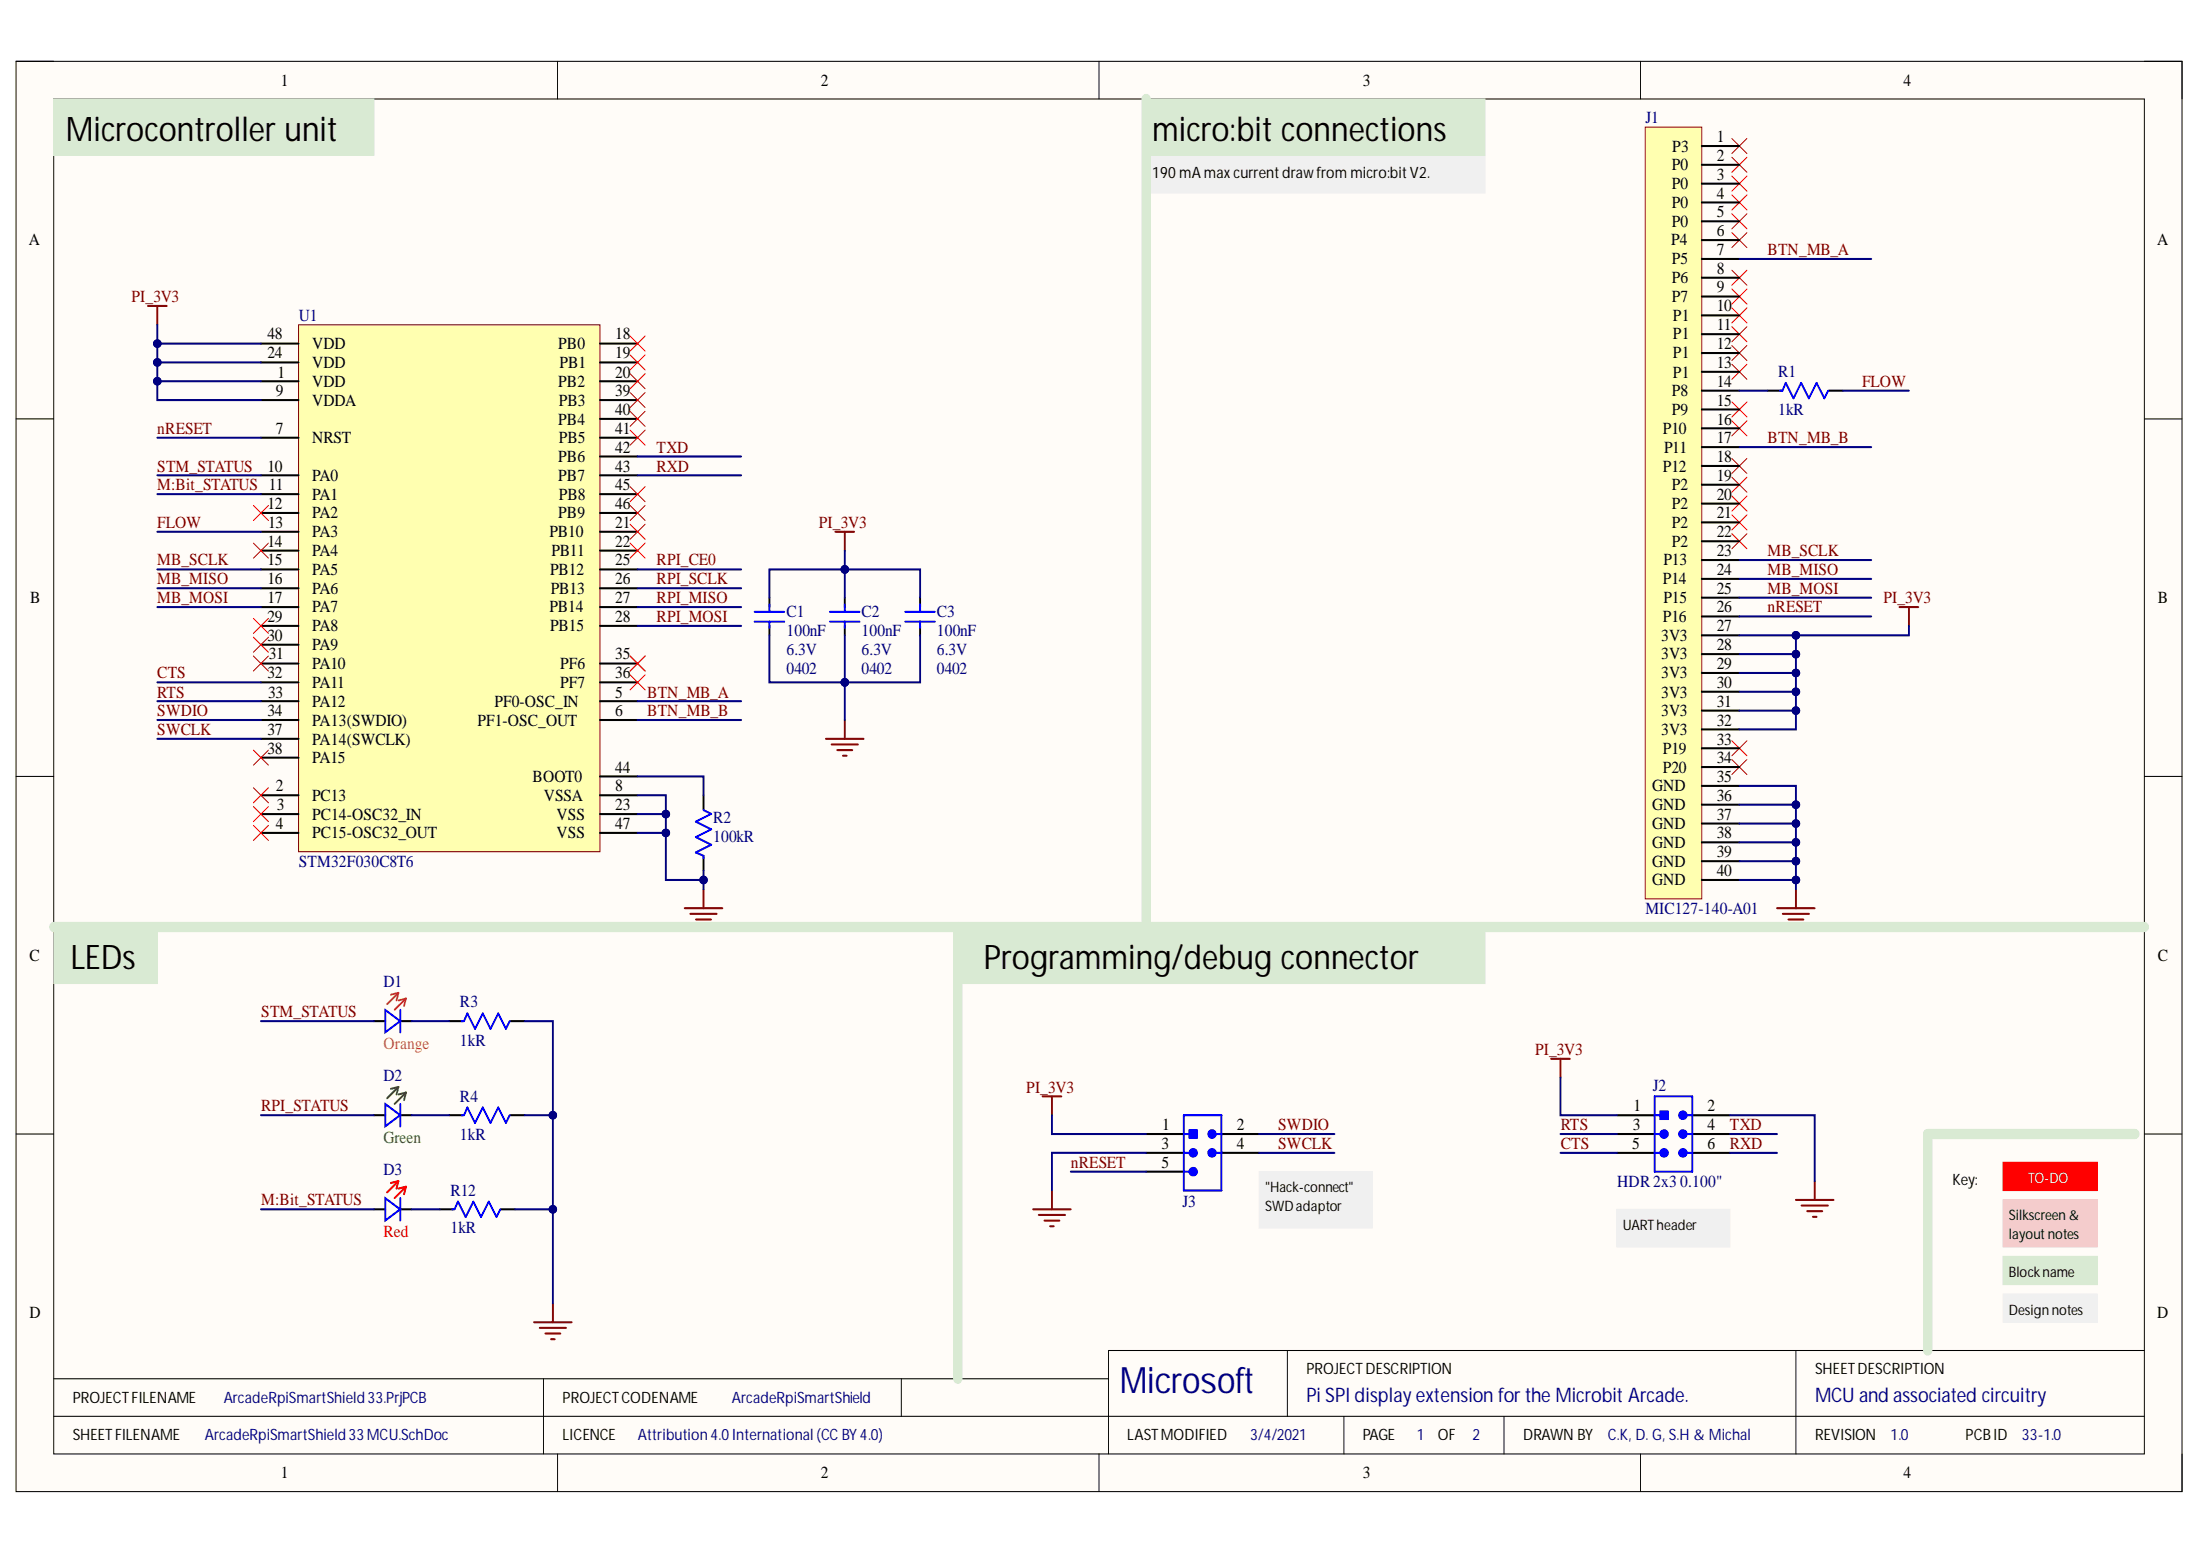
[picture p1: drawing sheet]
<svg xmlns="http://www.w3.org/2000/svg" width="297mm" height="210mm" viewBox="0 0 297 210" stroke-linecap="round" stroke-linejoin="round" font-family="sans-serif">
<path d="M2.2 8.3h292.4v193h-292.4z" fill-rule="evenodd" fill="#fffcf8"/>
<path d="M2.2 8.3h292.4v193h-292.4z" fill="none" stroke="#000" stroke-width=".14"/>
<path d="M7.3 13.4h282.2v182.9h-282.2z" fill-rule="evenodd" fill="#fffcf8"/>
<g fill="none" stroke="#000" stroke-width=".14">
<path d="M2.2 8.3h5.1M7.3 13.4h282.2v182.9h-282.2zM75.3 8.3v5.1M148.4 8.3v5.1M221.5 8.3v5.1M289.5 8.3h5.1v5.1M2.2 56.5h5.1M289.5 56.5h5.1M2.2 104.8h5.1M289.5 104.8h5.1M2.2 153.1h5.1M289.5 153.1h5.1"/>
<path d="M7.3 191.2h282.2M7.3 186.1h142.4M73.4 186.1v10.2M75.3 196.3v5M121.7 186.1v5.1M148.4 196.3v5M173.8 182.3v8.9M181.5 191.2v5.1M203.1 191.2v5.1M221.5 196.3v5M242.5 182.3v14M289.5 182.3h-139.8v14"/>
<path d="M294.6 196.3v5"/>
</g>
<path d="M7.3 13.4h43.2v7.6h-43.2z" fill-rule="evenodd" fill="#d9ead3"/>
<path d="M7.3 13.4h43.2v7.6h-43.2z" fill="none" stroke="#d9ead3" stroke-width=".14"/>
<path d="M72.1 178.5h5.1M72.9 179.2h3.5M74.6 175.9v2.6M73.6 180h2.1M74.4 180.8h.5" fill="none" stroke="#800000" stroke-width=".27"/>
<path d="M50.5 137.8h1.5M54 137.8h1.6M60.7 137.8h1.8M68.9 137.8h1.9" fill="none" stroke="#000" stroke-width=".27"/>
<path d="M52 136.3l2 1.5-2 1.5zM54 136.3v3.1M62.3 137.8h.4l.4-1 1 2.1 1.1-2.1 1 2.1 1.1-2.1 1 2.1 .5-1.1" fill="none" stroke="#00f" stroke-width=".27"/>
<path d="M53.8 134l-1.5 1.6M53.8 134l-1 .3M53.8 134l-.3 1M54.8 134.8l-1.5 1.5M54.8 134.8l-1 .2M54.8 134.8l-.2 1" fill="none" stroke="#fd8300" stroke-width=".27"/>
<path d="M270.4 156.9h12.8v3.8h-12.8z" fill-rule="evenodd" fill="#f00"/>
<path d="M270.4 156.9h12.8v3.8h-12.8z" fill="none" stroke="#f00" stroke-width=".14"/>
<path d="M270.4 169.6h12.8v3.8h-12.8z" fill-rule="evenodd" fill="#d9ead3"/>
<path d="M270.4 169.6h12.8v3.8h-12.8z" fill="none" stroke="#d9ead3" stroke-width=".14"/>
<path d="M270.4 174.7h12.8v3.8h-12.8z" fill-rule="evenodd" fill="#f0f0f0"/>
<path d="M270.4 174.7h12.8v3.8h-12.8z" fill="none" stroke="#f0f0f0" stroke-width=".14"/>
<path d="M270.4 162h12.8v6.3h-12.8z" fill-rule="evenodd" fill="#f4cccc"/>
<path d="M270.4 162h12.8v6.3h-12.8z" fill="none" stroke="#f4cccc" stroke-width=".14"/>
<path d="M288.2 153.1h-27.9v29.2" fill="none" stroke="#d9ead3" stroke-width="1.3"/>
<path d="M40.3 43.8h40.7v71.2h-40.7z" fill-rule="evenodd" fill="#ffffb0"/>
<path d="M40.3 43.8h40.7v71.2h-40.7z" fill="none" stroke="#800000" stroke-width=".14"/>
<g fill="none" stroke="#000" stroke-width=".27">
<path d="M35.2 59.1h5.1M35.2 54h5.1M35.2 51.5h5.1M35.2 48.9h5.1M35.2 46.4h5.1M81 59.1h5.1M81 54h5.1M81 51.5h5.1M81 48.9h5.1M81 46.4h5.1M81 56.5h5.1M35.2 64.2h5.1"/>
<path d="M35.2 66.7h5.1M35.2 69.2h5.1M35.2 71.8h5.1M35.2 74.3h5.1M35.2 76.9h5.1M35.2 79.4h5.1M81 64.2h5.1M81 66.7h5.1M81 69.2h5.1M81 71.8h5.1M81 74.3h5.1M81 76.9h5.1"/>
<path d="M81 79.4h5.1M81 61.6h5.1M35.2 81.9h5.1M35.2 84.5h5.1M35.2 87h5.1M35.2 89.6h5.1M35.2 92.1h5.1M35.2 94.7h5.1M35.2 97.2h5.1M35.2 99.7h5.1M81 81.9h5.1M81 84.5h5.1"/>
<path d="M81 89.6h5.1M81 92.1h5.1M81 94.7h5.1M81 97.2h5.1M35.2 102.3h5.1M35.2 107.3h5.1M35.2 109.9h5.1M35.2 112.4h5.1M81 104.8h5.1M81 107.3h5.1M81 109.9h5.1M81 112.4h5.1"/>
<path d="M154.7 153.1h5.1M154.7 155.6h5.1M164.9 153.1h5.1M164.9 155.6h5.1"/>
</g>
<path d="M139.5 163.2h5.1M140.2 164h3.6M141 164.8h2M141.8 165.5h.5M142 160.7v2.5" fill="none" stroke="#800000" stroke-width=".27"/>
<path d="M159.8 153.1h1" fill="none" stroke="#00f" stroke-width=".27"/>
<path d="M160.6 152.6h1v1h-1z" fill-rule="evenodd" fill="#00f"/>
<path d="M159.8 155.6h.8M160.6 152.6h1v1h-1z" fill="none" stroke="#00f" stroke-width=".27"/>
<circle cx="161.1" cy="155.6" r=".51" fill="#00f"/>
<g fill="none" stroke="#00f" stroke-width=".27">
<path d="M159.8 158.2h.8"/>
<circle cx="161.1" cy="155.6" r=".51"/>
</g>
<path d="M154.7 158.2h5.1" fill="none" stroke="#000" stroke-width=".27"/>
<circle cx="161.1" cy="158.2" r=".51" fill="#00f"/>
<g fill="none" stroke="#00f" stroke-width=".27">
<path d="M164.2 155.6h.7"/>
<circle cx="161.1" cy="158.2" r=".51"/>
</g>
<circle cx="163.6" cy="155.6" r=".51" fill="#00f"/>
<g fill="none" stroke="#00f" stroke-width=".27">
<path d="M164.2 153.1h.7"/>
<circle cx="163.6" cy="155.6" r=".51"/>
</g>
<circle cx="163.6" cy="153.1" r=".51" fill="#00f"/>
<g fill="none" stroke="#00f" stroke-width=".27">
<path d="M159.8 150.5h5.1v10.2h-5.1z"/>
<circle cx="163.6" cy="153.1" r=".51"/>
</g>
<path d="M129.3 125.1h71.2v7.7h-71.2z" fill-rule="evenodd" fill="#d9ead3"/>
<path d="M129.3 125.1h71.2v7.7h-71.2z" fill="none" stroke="#d9ead3" stroke-width=".14"/>
<path d="M170 158.2h15.3v7.6h-15.3z" fill-rule="evenodd" fill="#f0f0f0"/>
<path d="M170 158.2h15.3v7.6h-15.3z" fill="none" stroke="#f0f0f0" stroke-width=".14"/>
<g fill="none" stroke="#000" stroke-width=".27">
<path d="M238.7 52.7h1.8M246.9 52.7h1.9M103.9 80.7v1.2M103.9 84.5v1.3M114.1 80.7v1.2M114.1 84.5v1.3M124.2 80.7v1.2M124.2 84.5v1.3M95 107.3v2M95 115.7v1.8M50.5 150.5h1.5M54 150.5h1.6"/>
<path d="M60.7 150.5h1.8M68.9 150.5h1.9"/>
</g>
<g fill="none" stroke="#00f" stroke-width=".27">
<path d="M240.3 52.7h.4l.4-1 1.1 2.1 1-2.1 1 2.1 1.1-2.1 1 2.1 .5-1.1M101.9 82.6h4M101.9 83.9h4M103.9 81.6v1M103.9 83.9v.9M112.1 82.6h4M112.1 83.9h4M114.1 81.6v1M114.1 83.9v.9M122.2 82.6h4M122.2 83.9h4M124.2 81.6v1"/>
<path d="M124.2 83.9v.9M95 109.4l1 .5-2.1 1 2.1 1-2.1 1.1 2.1 1-2.1 1.1 1.1 .4v.4M52 149l2 1.5-2 1.5zM54 149v3.1M62.3 150.5h.4l.4-1 1 2.1 1.1-2.1 1 2.1 1.1-2.1 1 2.1 .5-1.1"/>
</g>
<g fill="none" stroke="#800000" stroke-width=".27">
<path d="M20 41.3h2.5M21.2 41.3v2.5M112.8 71.8h2.5M114.1 71.8v2.5M111.5 99.7h5.1M114.1 97.2v2.5M256.5 81.9h2.5M257.7 81.9v2.6M112.3 100.5h3.5M113 101.3h2.1M113.8 102h.5M92.4 122.6h5.1"/>
<path d="M93.2 123.4h3.6M94 124.1h2M94.7 124.9h.5M95 120.1v2.5M239.9 122.6h5.1M240.7 123.4h3.6M241.5 124.1h2M242.2 124.9h.5M242.5 120.1v2.5M140.8 148h2.5M142 148v2.5"/>
</g>
<g fill="none" stroke="#f00" stroke-width=".14">
<path d="M233.8 18.7l2.1 2M235.9 18.7l-2.1 2M233.8 21.2l2.1 2.1M233.8 23.8l2.1 2M233.8 26.3l2.1 2M233.8 28.8l2.1 2.1M233.8 31.4l2.1 2M233.8 36.5l2.1 2M233.8 39l2.1 2.1M235.9 21.2l-2.1 2.1M235.9 23.8l-2.1 2M235.9 26.3l-2.1 2"/>
<path d="M235.9 28.8l-2.1 2.1M235.9 31.4l-2.1 2M235.9 36.5l-2.1 2M235.9 39l-2.1 2.1M85.1 58.1l2 2M85.1 55.5l2 2.1M85.1 53l2 2M85.1 50.4l2 2.1M85.1 47.9l2 2M85.1 45.4l2 2M87.1 58.1l-2 2M87.1 55.5l-2 2.1"/>
<path d="M87.1 53l-2 2M87.1 50.4l-2 2.1M87.1 47.9l-2 2M87.1 45.4l-2 2M233.8 41.6l2.1 2M233.8 44.1l2.1 2M233.8 46.6l2.1 2.1M233.8 49.2l2.1 2M233.8 54.3l2.1 2M233.8 56.8l2.1 2M235.9 41.6l-2.1 2M235.9 44.1l-2.1 2"/>
<path d="M235.9 46.6l-2.1 2.1M235.9 49.2l-2.1 2M235.9 54.3l-2.1 2M235.9 56.8l-2.1 2M34.2 68.2l2 2.1M34.2 73.3l2 2M36.2 68.2l-2 2.1M36.2 73.3l-2 2M85.1 73.3l2 2M85.1 70.8l2 2M85.1 68.2l2 2.1M85.1 65.7l2 2"/>
<path d="M87.1 73.3l-2 2M87.1 70.8l-2 2M87.1 68.2l-2 2.1M87.1 65.7l-2 2M233.8 61.9l2.1 2M233.8 64.4l2.1 2M233.8 67l2.1 2M233.8 69.5l2.1 2M233.8 72l2.1 2.1M235.9 61.9l-2.1 2M235.9 64.4l-2.1 2M235.9 67l-2.1 2"/>
<path d="M235.9 69.5l-2.1 2M235.9 72l-2.1 2.1M34.2 83.5l2 2M34.2 86l2 2M34.2 88.5l2 2.1M36.2 83.5l-2 2M36.2 86l-2 2M36.2 88.5l-2 2.1M85.1 88.5l2 2.1M85.1 91.1l2 2M87.1 88.5l-2 2.1M87.1 91.1l-2 2"/>
<path d="M233.8 100l2.1 2M235.9 100l-2.1 2M34.2 101.3l2 2M34.2 106.3l2 2.1M34.2 108.9l2 2M34.2 111.4l2 2M36.2 101.3l-2 2M36.2 106.3l-2 2.1M36.2 108.9l-2 2M36.2 111.4l-2 2M233.8 102.5l2.1 2.1M235.9 102.5l-2.1 2.1"/>
</g>
<path d="M53.8 146.7l-1.5 1.6M53.8 146.7l-1 .3M53.8 146.7l-.3 1M54.8 147.5l-1.5 1.5M54.8 147.5l-1 .2M54.8 147.5l-.2 1" fill="none" stroke="#00bf00" stroke-width=".27"/>
<path d="M7.3 125.1h13.9v7.7h-13.9z" fill-rule="evenodd" fill="#d9ead3"/>
<path d="M7.3 125.1h13.9v7.7h-13.9z" fill="none" stroke="#d9ead3" stroke-width=".14"/>
<path d="M154.8 21h45.7v5.1h-45.7z" fill-rule="evenodd" fill="#f0f0f0"/>
<path d="M154.8 21h45.7v5.1h-45.7z" fill="none" stroke="#f0f0f0" stroke-width=".14"/>
<path d="M154.8 13.4h45.7v7.6h-45.7z" fill-rule="evenodd" fill="#d9ead3"/>
<path d="M154.8 13.4h45.7v7.6h-45.7z" fill="none" stroke="#d9ead3" stroke-width=".14"/>
<path d="M154.7 13.4v111.7M7.3 125.1h282.2M129.3 125.1v61" fill="none" stroke="#d9ead3" stroke-width="1.3"/>
<path d="M218.3 150.5h5.1M218.3 153.1h5.1M228.5 150.5h5.1M228.5 153.1h5.1" fill="none" stroke="#000" stroke-width=".27"/>
<path d="M223.4 150.5h1" fill="none" stroke="#00f" stroke-width=".27"/>
<path d="M224.2 150h1v1h-1z" fill-rule="evenodd" fill="#00f"/>
<path d="M223.4 153.1h.8M224.2 150h1v1h-1z" fill="none" stroke="#00f" stroke-width=".27"/>
<circle cx="224.7" cy="153.1" r=".51" fill="#00f"/>
<g fill="none" stroke="#00f" stroke-width=".27">
<path d="M223.4 155.6h.8"/>
<circle cx="224.7" cy="153.1" r=".51"/>
</g>
<path d="M218.3 155.6h5.1" fill="none" stroke="#000" stroke-width=".27"/>
<circle cx="224.7" cy="155.6" r=".51" fill="#00f"/>
<g fill="none" stroke="#00f" stroke-width=".27">
<path d="M227.7 153.1h.8"/>
<circle cx="224.7" cy="155.6" r=".51"/>
</g>
<circle cx="227.2" cy="153.1" r=".51" fill="#00f"/>
<g fill="none" stroke="#00f" stroke-width=".27">
<path d="M227.7 150.5h.8"/>
<circle cx="227.2" cy="153.1" r=".51"/>
</g>
<circle cx="227.2" cy="150.5" r=".51" fill="#00f"/>
<g fill="none" stroke="#00f" stroke-width=".27">
<path d="M227.7 155.6h.8"/>
<circle cx="227.2" cy="150.5" r=".51"/>
</g>
<path d="M228.5 155.6h5.1" fill="none" stroke="#000" stroke-width=".27"/>
<circle cx="227.2" cy="155.6" r=".51" fill="#00f"/>
<g fill="none" stroke="#00f" stroke-width=".27">
<path d="M223.4 148h5.1v10.2h-5.1z"/>
<circle cx="227.2" cy="155.6" r=".51"/>
</g>
<path d="M209.4 142.9h2.6M210.7 142.9v2.6M245 159.4v2.6M242.5 162h5.1M243.2 162.7h3.6M244 163.5h2M244.8 164.3h.5" fill="none" stroke="#800000" stroke-width=".27"/>
<path d="M218.3 163.2h15.3v5.1h-15.3z" fill-rule="evenodd" fill="#f0f0f0"/>
<path d="M218.3 163.2h15.3v5.1h-15.3z" fill="none" stroke="#f0f0f0" stroke-width=".14"/>
<path d="M222.1 17.2h7.7v104.1h-7.7z" fill-rule="evenodd" fill="#ffffb0"/>
<path d="M222.1 17.2h7.7v104.1h-7.7z" fill="none" stroke="#800000" stroke-width=".14"/>
<g fill="none" stroke="#000" stroke-width=".27">
<path d="M229.8 19.7h5M229.8 37.5h5M229.8 35h5M229.8 32.4h5M229.8 29.9h5M229.8 27.3h5M229.8 24.8h5M229.8 22.2h5M229.8 57.8h5M229.8 55.3h5M229.8 52.7h5M229.8 50.2h5"/>
<path d="M229.8 47.7h5M229.8 45.1h5M229.8 42.6h5M229.8 40h5M229.8 68h5M229.8 65.4h5M229.8 62.9h5M229.8 60.4h5M229.8 78.1h5M229.8 75.6h5M229.8 73.1h5M229.8 70.5h5"/>
<path d="M229.8 93.4h5M229.8 90.8h5M229.8 88.3h5M229.8 85.8h5M229.8 83.2h5M229.8 80.7h5M229.8 98.5h5M229.8 95.9h5M229.8 118.8h5M229.8 116.2h5M229.8 113.7h5M229.8 111.2h5"/>
<path d="M229.8 108.6h5M229.8 106.1h5M229.8 103.5h5M229.8 101h5M50.5 163.2h1.5M54 163.2h1.6M59.4 163.2h1.8M67.7 163.2h1.9"/>
</g>
<path d="M52 161.7l2 1.5-2 1.5zM54 161.7v3.1M61 163.2h.4l.4-1 1.1 2.1 1-2.1 1.1 2.1 1-2.1 1 2.1 .6-1.1" fill="none" stroke="#00f" stroke-width=".27"/>
<path d="M53.8 159.4l-1.5 1.6M53.8 159.4l-1 .3M53.8 159.4l-.3 1M54.8 160.2l-1.5 1.5M54.8 160.2l-1 .2M54.8 160.2l-.2 1" fill="none" stroke="#f00" stroke-width=".27"/>
<path d="M86.1 104.8h8.9v2.5M95 117.5v2.6M35.2 137.8h15.3M55.6 137.8h5.1M142 150.5v2.6h12.7M144.6 158.2h10.1M154.7 155.6h-12.7v5.1M170 155.6h10.2M170 153.1h10.2" fill="none" stroke="#000080" stroke-width=".27"/>
<circle cx="95" cy="118.8" r=".51" fill="#000080"/>
<circle cx="95" cy="118.8" r=".51" fill="none" stroke="#000080" stroke-width=".14"/>
<path d="M86.1 107.3h3.8v11.5h5.1" fill="none" stroke="#000080" stroke-width=".27"/>
<circle cx="89.9" cy="109.9" r=".51" fill="#000080"/>
<circle cx="89.9" cy="109.9" r=".51" fill="none" stroke="#000080" stroke-width=".14"/>
<circle cx="89.9" cy="112.4" r=".51" fill="#000080"/>
<circle cx="89.9" cy="112.4" r=".51" fill="none" stroke="#000080" stroke-width=".14"/>
<circle cx="95" cy="118.8" r=".51" fill="#000080"/>
<circle cx="95" cy="118.8" r=".51" fill="none" stroke="#000080" stroke-width=".14"/>
<path d="M86.1 112.4h3.8" fill="none" stroke="#000080" stroke-width=".27"/>
<circle cx="89.9" cy="112.4" r=".51" fill="#000080"/>
<circle cx="89.9" cy="112.4" r=".51" fill="none" stroke="#000080" stroke-width=".14"/>
<path d="M86.1 109.9h3.8" fill="none" stroke="#000080" stroke-width=".27"/>
<circle cx="89.9" cy="109.9" r=".51" fill="#000080"/>
<circle cx="89.9" cy="109.9" r=".51" fill="none" stroke="#000080" stroke-width=".14"/>
<path d="M234.8 35h17.9M21.2 59.1h14M234.8 52.7h3.9M248.8 52.7h8.9M234.8 78.1h17.9M234.8 75.6h17.9M234.8 60.4h17.9M21.2 99.7h14M21.2 97.2h14M234.8 83.2h17.9M234.8 80.7h17.9M234.8 118.8h7.7" fill="none" stroke="#000080" stroke-width=".27"/>
<circle cx="242.5" cy="118.8" r=".51" fill="#000080"/>
<circle cx="242.5" cy="118.8" r=".51" fill="none" stroke="#000080" stroke-width=".14"/>
<path d="M234.8 116.2h7.7" fill="none" stroke="#000080" stroke-width=".27"/>
<circle cx="242.5" cy="116.2" r=".51" fill="#000080"/>
<circle cx="242.5" cy="116.2" r=".51" fill="none" stroke="#000080" stroke-width=".14"/>
<path d="M234.8 113.7h7.7" fill="none" stroke="#000080" stroke-width=".27"/>
<circle cx="242.5" cy="113.7" r=".51" fill="#000080"/>
<circle cx="242.5" cy="113.7" r=".51" fill="none" stroke="#000080" stroke-width=".14"/>
<path d="M234.8 111.2h7.7" fill="none" stroke="#000080" stroke-width=".27"/>
<circle cx="242.5" cy="111.2" r=".51" fill="#000080"/>
<circle cx="242.5" cy="111.2" r=".51" fill="none" stroke="#000080" stroke-width=".14"/>
<path d="M234.8 108.6h7.7" fill="none" stroke="#000080" stroke-width=".27"/>
<circle cx="242.5" cy="108.6" r=".51" fill="#000080"/>
<circle cx="242.5" cy="108.6" r=".51" fill="none" stroke="#000080" stroke-width=".14"/>
<path d="M234.8 95.9h7.7" fill="none" stroke="#000080" stroke-width=".27"/>
<circle cx="242.5" cy="95.9" r=".51" fill="#000080"/>
<circle cx="242.5" cy="95.9" r=".51" fill="none" stroke="#000080" stroke-width=".14"/>
<path d="M234.8 93.4h7.7" fill="none" stroke="#000080" stroke-width=".27"/>
<circle cx="242.5" cy="93.4" r=".51" fill="#000080"/>
<circle cx="242.5" cy="93.4" r=".51" fill="none" stroke="#000080" stroke-width=".14"/>
<path d="M234.8 90.8h7.7" fill="none" stroke="#000080" stroke-width=".27"/>
<circle cx="242.5" cy="90.8" r=".51" fill="#000080"/>
<circle cx="242.5" cy="90.8" r=".51" fill="none" stroke="#000080" stroke-width=".14"/>
<path d="M234.8 88.3h7.7" fill="none" stroke="#000080" stroke-width=".27"/>
<circle cx="242.5" cy="88.3" r=".51" fill="#000080"/>
<circle cx="242.5" cy="88.3" r=".51" fill="none" stroke="#000080" stroke-width=".14"/>
<path d="M21.2 76.9h14M21.2 79.4h14M21.2 71.8h14M86.1 61.6h14M86.1 64.2h14M21.2 81.9h14M21.2 94.7h14M21.2 92.1h14M86.1 94.7h14M86.1 97.2h14M103.9 85.8v6.3h10.2" fill="none" stroke="#000080" stroke-width=".27"/>
<circle cx="114.1" cy="92.1" r=".51" fill="#000080"/>
<circle cx="114.1" cy="92.1" r=".51" fill="none" stroke="#000080" stroke-width=".14"/>
<path d="M114.1 76.9v3.8" fill="none" stroke="#000080" stroke-width=".27"/>
<circle cx="114.1" cy="76.9" r=".51" fill="#000080"/>
<circle cx="114.1" cy="76.9" r=".51" fill="none" stroke="#000080" stroke-width=".14"/>
<path d="M21.2 51.5h14M86.1 76.9h14M86.1 79.4h14M86.1 81.9h14M86.1 84.5h14" fill="none" stroke="#000080" stroke-width=".27"/>
<circle cx="21.2" cy="51.5" r=".51" fill="#000080"/>
<circle cx="21.2" cy="51.5" r=".51" fill="none" stroke="#000080" stroke-width=".14"/>
<path d="M21.2 48.9h14" fill="none" stroke="#000080" stroke-width=".27"/>
<circle cx="21.2" cy="48.9" r=".51" fill="#000080"/>
<circle cx="21.2" cy="48.9" r=".51" fill="none" stroke="#000080" stroke-width=".14"/>
<path d="M21.2 46.4h14" fill="none" stroke="#000080" stroke-width=".27"/>
<circle cx="21.2" cy="46.4" r=".51" fill="#000080"/>
<circle cx="21.2" cy="46.4" r=".51" fill="none" stroke="#000080" stroke-width=".14"/>
<path d="M21.2 43.8v10.2h14" fill="none" stroke="#000080" stroke-width=".27"/>
<circle cx="21.2" cy="51.5" r=".51" fill="#000080"/>
<circle cx="21.2" cy="51.5" r=".51" fill="none" stroke="#000080" stroke-width=".14"/>
<circle cx="21.2" cy="48.9" r=".51" fill="#000080"/>
<circle cx="21.2" cy="48.9" r=".51" fill="none" stroke="#000080" stroke-width=".14"/>
<circle cx="21.2" cy="46.4" r=".51" fill="#000080"/>
<circle cx="21.2" cy="46.4" r=".51" fill="none" stroke="#000080" stroke-width=".14"/>
<path d="M234.8 106.1h7.7v14" fill="none" stroke="#000080" stroke-width=".27"/>
<circle cx="242.5" cy="108.6" r=".51" fill="#000080"/>
<circle cx="242.5" cy="108.6" r=".51" fill="none" stroke="#000080" stroke-width=".14"/>
<circle cx="242.5" cy="111.2" r=".51" fill="#000080"/>
<circle cx="242.5" cy="111.2" r=".51" fill="none" stroke="#000080" stroke-width=".14"/>
<circle cx="242.5" cy="113.7" r=".51" fill="#000080"/>
<circle cx="242.5" cy="113.7" r=".51" fill="none" stroke="#000080" stroke-width=".14"/>
<circle cx="242.5" cy="116.2" r=".51" fill="#000080"/>
<circle cx="242.5" cy="116.2" r=".51" fill="none" stroke="#000080" stroke-width=".14"/>
<circle cx="242.5" cy="118.8" r=".51" fill="#000080"/>
<circle cx="242.5" cy="118.8" r=".51" fill="none" stroke="#000080" stroke-width=".14"/>
<path d="M242.5 85.8v12.7h-7.7" fill="none" stroke="#000080" stroke-width=".27"/>
<circle cx="242.5" cy="95.9" r=".51" fill="#000080"/>
<circle cx="242.5" cy="95.9" r=".51" fill="none" stroke="#000080" stroke-width=".14"/>
<circle cx="242.5" cy="93.4" r=".51" fill="#000080"/>
<circle cx="242.5" cy="93.4" r=".51" fill="none" stroke="#000080" stroke-width=".14"/>
<circle cx="242.5" cy="90.8" r=".51" fill="#000080"/>
<circle cx="242.5" cy="90.8" r=".51" fill="none" stroke="#000080" stroke-width=".14"/>
<circle cx="242.5" cy="88.3" r=".51" fill="#000080"/>
<circle cx="242.5" cy="88.3" r=".51" fill="none" stroke="#000080" stroke-width=".14"/>
<circle cx="242.5" cy="85.8" r=".51" fill="#000080"/>
<circle cx="242.5" cy="85.8" r=".51" fill="none" stroke="#000080" stroke-width=".14"/>
<path d="M257.7 84.5v1.3h-22.9" fill="none" stroke="#000080" stroke-width=".27"/>
<circle cx="242.5" cy="85.8" r=".51" fill="#000080"/>
<circle cx="242.5" cy="85.8" r=".51" fill="none" stroke="#000080" stroke-width=".14"/>
<path d="M55.6 150.5h5.1M70.8 150.5h3.8" fill="none" stroke="#000080" stroke-width=".27"/>
<circle cx="74.6" cy="150.5" r=".51" fill="#000080"/>
<circle cx="74.6" cy="150.5" r=".51" fill="none" stroke="#000080" stroke-width=".14"/>
<path d="M114.1 76.9h-10.2v3.8M35.2 150.5h15.3M210.7 145.5v5h7.6M233.6 150.5h11.4v8.9M233.6 153.1h6.3M233.6 155.6h6.3" fill="none" stroke="#000080" stroke-width=".27"/>
<circle cx="114.1" cy="76.9" r=".51" fill="#000080"/>
<circle cx="114.1" cy="76.9" r=".51" fill="none" stroke="#000080" stroke-width=".14"/>
<path d="M70.8 137.8h3.8v38.1" fill="none" stroke="#000080" stroke-width=".27"/>
<circle cx="74.6" cy="150.5" r=".51" fill="#000080"/>
<circle cx="74.6" cy="150.5" r=".51" fill="none" stroke="#000080" stroke-width=".14"/>
<circle cx="74.6" cy="163.2" r=".51" fill="#000080"/>
<circle cx="74.6" cy="163.2" r=".51" fill="none" stroke="#000080" stroke-width=".14"/>
<path d="M35.2 163.2h15.3M55.6 163.2h3.8M69.6 163.2h5" fill="none" stroke="#000080" stroke-width=".27"/>
<circle cx="74.6" cy="163.2" r=".51" fill="#000080"/>
<circle cx="74.6" cy="163.2" r=".51" fill="none" stroke="#000080" stroke-width=".14"/>
<path d="M21.2 64.2h14M21.2 66.7h14M114.1 85.8v6.3h10.1v-6.3" fill="none" stroke="#000080" stroke-width=".27"/>
<circle cx="114.1" cy="92.1" r=".51" fill="#000080"/>
<circle cx="114.1" cy="92.1" r=".51" fill="none" stroke="#000080" stroke-width=".14"/>
<path d="M114.1 92.1v5.1" fill="none" stroke="#000080" stroke-width=".27"/>
<circle cx="114.1" cy="92.1" r=".51" fill="#000080"/>
<circle cx="114.1" cy="92.1" r=".51" fill="none" stroke="#000080" stroke-width=".14"/>
<path d="M114.1 74.3v2.6h10.1v3.8" fill="none" stroke="#000080" stroke-width=".27"/>
<circle cx="114.1" cy="76.9" r=".51" fill="#000080"/>
<circle cx="114.1" cy="76.9" r=".51" fill="none" stroke="#000080" stroke-width=".14"/>
<path d="M210.7 153.1h7.6M210.7 155.6h7.6" fill="none" stroke="#000080" stroke-width=".27"/>
<text font-size="4.9" fill="#000080" x="151.2" y="188.1">Microsoft</text>
<g font-size="4.6">
<text x="8.9" y="19">Microcontroller unit</text>
<text x="155.6" y="19">micro:bit connections</text>
<text x="9.6" y="130.8">LEDs</text>
<text x="132.8" y="130.8">Programming/debug connector</text>
</g>
<g font-size="2.7" fill="#000080">
<text x="176.4" y="189.2">Pi SPI display extension for the Microbit Arcade.</text>
<text x="245.1" y="189.2">MCU and associated circuitry</text>
</g>
<g font-size="2.3">
<text x="37.9" y="11.6">1</text>
<text x="110.8" y="11.6">2</text>
<text x="184" y="11.6">3</text>
<text x="257" y="11.6">4</text>
<text x="225.7" y="23">P0</text>
<text x="225.8" y="20.5">P3</text>
<text x="231.8" y="21.7">2</text>
<text x="231.8" y="19.2">1</text>
<text x="225.7" y="28.1">P0</text>
<text x="225.7" y="25.5">P0</text>
<text x="231.8" y="29.3">5</text>
<text x="231.8" y="26.8">4</text>
<text x="231.8" y="24.3">3</text>
<text x="3.9" y="33.1">A</text>
<text x="225.6" y="33.1">P4</text>
<text x="225.7" y="35.7">P5</text>
<text x="225.7" y="30.6">P0</text>
<text x="231.8" y="34.4">7</text>
<text x="231.8" y="31.9">6</text>
<text x="291.3" y="33.1">A</text>
<text x="225.7" y="40.7">P7</text>
<text x="225.7" y="38.2">P6</text>
<text x="231.8" y="39.5">9</text>
<text x="231.8" y="36.9">8</text>
<text x="36.1" y="45.8">48</text>
<text x="42.1" y="47.1">VDD</text>
<text x="75.4" y="47.1">PB0</text>
<text x="83.1" y="45.8">18</text>
<text x="225.9" y="45.8">P1</text>
<text x="225.9" y="43.3">P1</text>
<text x="231.8" y="47.1">12</text>
<text x="231.8" y="44.5">11</text>
<text x="231.8" y="42">10</text>
<text x="36.1" y="48.4">24</text>
<text x="37.2" y="53.5">9</text>
<text x="37.5" y="51">1</text>
<text x="42.1" y="52.2">VDD</text>
<text x="42.1" y="49.7">VDD</text>
<text x="75.4" y="52.2">PB2</text>
<text x="75.5" y="49.7">PB1</text>
<text x="83.1" y="48.4">19</text>
<text x="83.1" y="51">20</text>
<text x="83.1" y="53.5">39</text>
<text x="225.7" y="53.5">P8</text>
<text x="225.9" y="51">P1</text>
<text x="225.9" y="48.4">P1</text>
<text x="231.8" y="52.2">14</text>
<text x="231.8" y="49.7">13</text>
<text x="37.2" y="58.6">7</text>
<text x="42.1" y="59.8">NRST</text>
<text x="42.1" y="54.8">VDDA</text>
<text x="75.4" y="57.3">PB4</text>
<text x="75.5" y="54.8">PB3</text>
<text x="75.5" y="59.8">PB5</text>
<text x="83.1" y="56">40</text>
<text x="83.1" y="58.6">41</text>
<text x="224.5" y="58.6">P10</text>
<text x="225.7" y="56">P9</text>
<text x="231.8" y="59.8">17</text>
<text x="231.8" y="57.3">16</text>
<text x="231.8" y="54.8">15</text>
<text x="36.1" y="63.6">10</text>
<text x="42.1" y="64.9">PA0</text>
<text x="75.4" y="62.4">PB6</text>
<text x="75.4" y="64.9">PB7</text>
<text x="83.1" y="61.1">42</text>
<text x="83.1" y="63.6">43</text>
<text x="224.5" y="63.6">P12</text>
<text x="224.7" y="61.1">P11</text>
<text x="231.8" y="64.9">19</text>
<text x="231.8" y="62.4">18</text>
<text x="36.1" y="68.7">12</text>
<text x="36.2" y="71.3">13</text>
<text x="42.1" y="67.5">PA1</text>
<text x="42.1" y="70">PA2</text>
<text x="75.4" y="70">PB9</text>
<text x="75.5" y="67.5">PB8</text>
<text x="83.1" y="66.2">45</text>
<text x="83.1" y="68.7">46</text>
<text x="83.1" y="71.3">21</text>
<text x="225.7" y="68.7">P2</text>
<text x="225.7" y="66.2">P2</text>
<text x="225.7" y="71.3">P2</text>
<text x="231.8" y="67.5">20</text>
<text x="231.8" y="70">21</text>
<text x="36.1" y="73.8">14</text>
<text x="36.1" y="76.3">15</text>
<text x="42.1" y="72.5">PA3</text>
<text x="42.1" y="75.1">PA4</text>
<text x="42.1" y="77.6">PA5</text>
<text x="74.2" y="72.5">PB10</text>
<text x="74.3" y="77.6">PB12</text>
<text x="74.4" y="75.1">PB11</text>
<text x="83.1" y="73.8">22</text>
<text x="83.1" y="76.3">25</text>
<text x="224.6" y="76.3">P13</text>
<text x="225.7" y="73.8">P2</text>
<text x="231.8" y="77.6">24</text>
<text x="231.8" y="75.1">23</text>
<text x="231.8" y="72.5">22</text>
<text x="4.1" y="81.4">B</text>
<text x="36.1" y="78.9">16</text>
<text x="36.1" y="81.4">17</text>
<text x="36.1" y="83.9">29</text>
<text x="42.1" y="80.1">PA6</text>
<text x="42.1" y="82.7">PA7</text>
<text x="74.2" y="82.7">PB14</text>
<text x="74.4" y="80.1">PB13</text>
<text x="83.1" y="78.9">26</text>
<text x="83.1" y="81.4">27</text>
<text x="83.1" y="83.9">28</text>
<text x="224.5" y="83.9">P16</text>
<text x="224.5" y="78.9">P14</text>
<text x="224.6" y="81.4">P15</text>
<text x="231.8" y="82.7">26</text>
<text x="231.8" y="80.1">25</text>
<text x="291.4" y="81.4">B</text>
<text x="36.1" y="86.5">30</text>
<text x="36.3" y="89">31</text>
<text x="42.1" y="85.2">PA8</text>
<text x="42.1" y="87.7">PA9</text>
<text x="74.3" y="85.2">PB15</text>
<text x="83.1" y="89">35</text>
<text x="224.3" y="89">3V3</text>
<text x="224.3" y="86.5">3V3</text>
<text x="231.8" y="87.7">28</text>
<text x="231.8" y="85.2">27</text>
<text x="36.1" y="91.5">32</text>
<text x="36.2" y="94.2">33</text>
<text x="42.1" y="90.3">PA10</text>
<text x="42.1" y="92.9">PA11</text>
<text x="42.1" y="95.4">PA12</text>
<text x="66.7" y="95.4">PF0-OSC_IN</text>
<text x="75.6" y="90.3">PF6</text>
<text x="75.6" y="92.9">PF7</text>
<text x="83.1" y="91.5">36</text>
<text x="83.1" y="94.2">5</text>
<text x="224.3" y="94.2">3V3</text>
<text x="224.3" y="91.5">3V3</text>
<text x="231.8" y="92.9">30</text>
<text x="231.8" y="90.3">29</text>
<text x="231.8" y="95.4">31</text>
<text x="36.1" y="96.7">34</text>
<text x="36.1" y="101.8">38</text>
<text x="36.1" y="99.2">37</text>
<text x="42.1" y="98">PA13(SWDIO)</text>
<text x="42.1" y="100.5">PA14(SWCLK)</text>
<text x="64.5" y="98">PF1-OSC_OUT</text>
<text x="83.1" y="96.7">6</text>
<text x="224.3" y="99.2">3V3</text>
<text x="224.3" y="96.7">3V3</text>
<text x="224.5" y="101.8">P19</text>
<text x="231.8" y="100.5">33</text>
<text x="231.8" y="98">32</text>
<text x="37.2" y="106.8">2</text>
<text x="42.1" y="103">PA15</text>
<text x="71.9" y="105.6">BOOT0</text>
<text x="83.1" y="104.3">44</text>
<text x="83.1" y="106.8">8</text>
<text x="223.1" y="106.8">GND</text>
<text x="224.5" y="104.3">P20</text>
<text x="231.8" y="105.6">35</text>
<text x="231.8" y="103">34</text>
<text x="37.2" y="111.9">4</text>
<text x="37.4" y="109.4">3</text>
<text x="42.1" y="108.1">PC13</text>
<text x="42.1" y="110.6">PC14-OSC32_IN</text>
<text x="42.1" y="113.2">PC15-OSC32_OUT</text>
<text x="73.4" y="108.1">VSSA</text>
<text x="75.1" y="110.6">VSS</text>
<text x="75.1" y="113.2">VSS</text>
<text x="83.1" y="109.4">23</text>
<text x="83.1" y="111.9">47</text>
<text x="223.1" y="111.9">GND</text>
<text x="223.1" y="109.4">GND</text>
<text x="231.8" y="113.2">38</text>
<text x="231.8" y="110.6">37</text>
<text x="231.8" y="108.1">36</text>
<text x="223.1" y="119.5">GND</text>
<text x="223.1" y="117">GND</text>
<text x="223.1" y="114.4">GND</text>
<text x="231.8" y="118.2">40</text>
<text x="231.8" y="115.7">39</text>
<text x="4" y="129.7">C</text>
<text x="291.4" y="129.7">C</text>
<text x="156.8" y="155.1">3</text>
<text x="156.9" y="152.6">1</text>
<text x="167" y="152.6">2</text>
<text x="167" y="155.1">4</text>
<text x="220.4" y="155.1">5</text>
<text x="220.5" y="152.6">3</text>
<text x="220.5" y="150">1</text>
<text x="230.5" y="150">2</text>
<text x="230.5" y="152.6">4</text>
<text x="230.5" y="155.1">6</text>
<text x="156.8" y="157.6">5</text>
<text x="4" y="177.9">D</text>
<text x="291.3" y="177.9">D</text>
<text x="37.9" y="199.6">1</text>
<text x="110.8" y="199.6">2</text>
<text x="184" y="199.6">3</text>
<text x="257" y="199.6">4</text>
</g>
<g font-size="2.3" fill="#000080">
<text x="222.2" y="16.7">J1</text>
<text x="40.4" y="43.3">U1</text>
<text x="240.1" y="50.9">R1</text>
<text x="240.1" y="56">1kR</text>
<text x="106.2" y="83.3">C1</text>
<text x="116.3" y="83.3">C2</text>
<text x="126.5" y="83.3">C3</text>
<text x="106.2" y="85.9">100nF</text>
<text x="106.2" y="88.4">6.3V</text>
<text x="116.3" y="85.9">100nF</text>
<text x="116.3" y="88.4">6.3V</text>
<text x="126.5" y="85.9">100nF</text>
<text x="126.5" y="88.4">6.3V</text>
<text x="106.2" y="90.9">0402</text>
<text x="116.3" y="90.9">0402</text>
<text x="126.5" y="90.9">0402</text>
<text x="96.3" y="113.7">100kR</text>
<text x="96.3" y="111.1">R2</text>
<text x="40.4" y="117">STM32F030C8T6</text>
<text x="222.2" y="123.3">MIC127-140-A01</text>
<text x="51.8" y="133.2">D1</text>
<text x="62.1" y="136">R3</text>
<text x="62.1" y="141.1">1kR</text>
<text x="51.8" y="146">D2</text>
<text x="62.1" y="148.8">R4</text>
<text x="223.2" y="147.2">J2</text>
<text x="62.1" y="153.8">1kR</text>
<text x="51.8" y="158.6">D3</text>
<text x="60.8" y="161.4">R12</text>
<text x="218.3" y="160.2">HDR2x3</text>
<text x="226.9" y="160.2">0.100&quot;</text>
<text x="60.8" y="166.5">1kR</text>
<text x="159.6" y="163">J3</text>
</g>
<g font-size="2.3" fill="#800000">
<text x="238.7" y="34.4">BTN_MB_A</text>
<text x="17.8" y="40.7">PI_3V3</text>
<text x="251.4" y="52.2">FLOW</text>
<text x="21.2" y="58.6">nRESET</text>
<text x="238.7" y="59.8">BTN_MB_B</text>
<text x="21.2" y="63.6">STM_STATUS</text>
<text x="88.7" y="61.1">TXD</text>
<text x="88.7" y="63.6">RXD</text>
<text x="21.2" y="71.3">FLOW</text>
<text x="21.2" y="66.2">M:Bit_STATUS 11</text>
<text x="110.6" y="71.3">PI_3V3</text>
<text x="21.2" y="76.3">MB_SCLK</text>
<text x="88.7" y="76.3">RPI_CE0</text>
<text x="238.7" y="77.6">MB_MISO</text>
<text x="238.7" y="75.1">MB_SCLK</text>
<text x="21.2" y="81.4">MB_MOSI</text>
<text x="21.2" y="78.9">MB_MISO</text>
<text x="88.7" y="78.9">RPI_SCLK</text>
<text x="88.7" y="81.4">RPI_MISO</text>
<text x="88.7" y="83.9">RPI_MOSI</text>
<text x="238.7" y="82.7">nRESET</text>
<text x="238.7" y="80.1">MB_MOSI</text>
<text x="254.3" y="81.4">PI_3V3</text>
<text x="21.2" y="91.5">CTS</text>
<text x="21.2" y="94.2">RTS</text>
<text x="87.4" y="94.2">BTN_MB_A</text>
<text x="21.2" y="96.7">SWDIO</text>
<text x="21.2" y="99.2">SWCLK</text>
<text x="87.4" y="96.7">BTN_MB_B</text>
<text x="35.3" y="137.3">STM_STATUS</text>
<text x="207.3" y="142.4">PI_3V3</text>
<text x="138.6" y="147.5">PI_3V3</text>
<text x="35.3" y="150">RPI_STATUS</text>
<text x="172.6" y="152.6">SWDIO</text>
<text x="172.6" y="155.1">SWCLK</text>
<text x="210.7" y="155.1">CTS</text>
<text x="210.7" y="152.6">RTS</text>
<text x="233.6" y="152.6">TXD</text>
<text x="233.6" y="155.1">RXD</text>
<text x="144.6" y="157.6">nRESET</text>
<text x="35.3" y="162.7">M:Bit_STATUS</text>
</g>
<text font-size="2.3" fill="#fd8300" x="51.8" y="141.7">Orange</text>
<text font-size="2.3" fill="#00bf00" x="51.8" y="154.3">Green</text>
<text font-size="2.3" fill="#f00" x="51.8" y="167">Red</text>
<g font-size="2.1">
<text x="155.6" y="24">190 mA max current draw from micro:bit V2.</text>
<text x="263.6" y="159.9">Key:</text>
<text x="176.4" y="185.5">PROJECTDESCRIPTION</text>
<text x="245.1" y="185.5">SHEETDESCRIPTION</text>
<text x="9.8" y="189.3">PROJECTFILENAME</text>
<text x="76" y="189.3">PROJECTCODENAME</text>
<text x="9.8" y="194.4">SHEETFILENAME</text>
<text x="76" y="194.4">LICENCE</text>
<text x="152.2" y="194.4">LASTMODIFIED</text>
<text x="184" y="194.4">PAGE</text>
<text x="194.2" y="194.4">OF</text>
<text x="205.7" y="194.4">DRAWN BY</text>
<text x="245.1" y="194.4">REVISION</text>
<text x="265.4" y="194.4">PCB ID</text>
</g>
<g font-size="2.1" fill="#000080">
<text x="30.2" y="189.3">ArcadeRpiSmartShield33.PrjPCB</text>
<text x="98.8" y="189.3">ArcadeRpiSmartShield</text>
<text x="27.7" y="194.4">ArcadeRpiSmartShield33MCU.SchDoc</text>
<text x="86.1" y="194.4">Attribution 4.0 International (CC BY 4.0)</text>
<text x="168.8" y="194.4">3/4/2021</text>
<text x="191.3" y="194.4">1</text>
<text x="198.8" y="194.4">2</text>
<text x="217.1" y="194.4">C.K, D. G, S.H &amp; Michal</text>
<text x="255.2" y="194.4">1.0</text>
<text x="273" y="194.4">33-1.0</text>
</g>
<g font-size="1.9">
<text x="170.8" y="160.9">&quot;Hack-connect&quot;</text>
<text x="170.8" y="163.5">SWDadaptor</text>
<text x="219.1" y="166">UARTheader</text>
<text x="271.2" y="164.7">Silkscreen &amp;</text>
<text x="271.2" y="167.3">layout notes</text>
<text x="271.2" y="172.4">Blockname</text>
<text x="271.2" y="177.5">Designnotes</text>
</g>
<text font-size="1.9" fill="#fff" x="273.8" y="159.7">TO-DO</text>
</svg>
